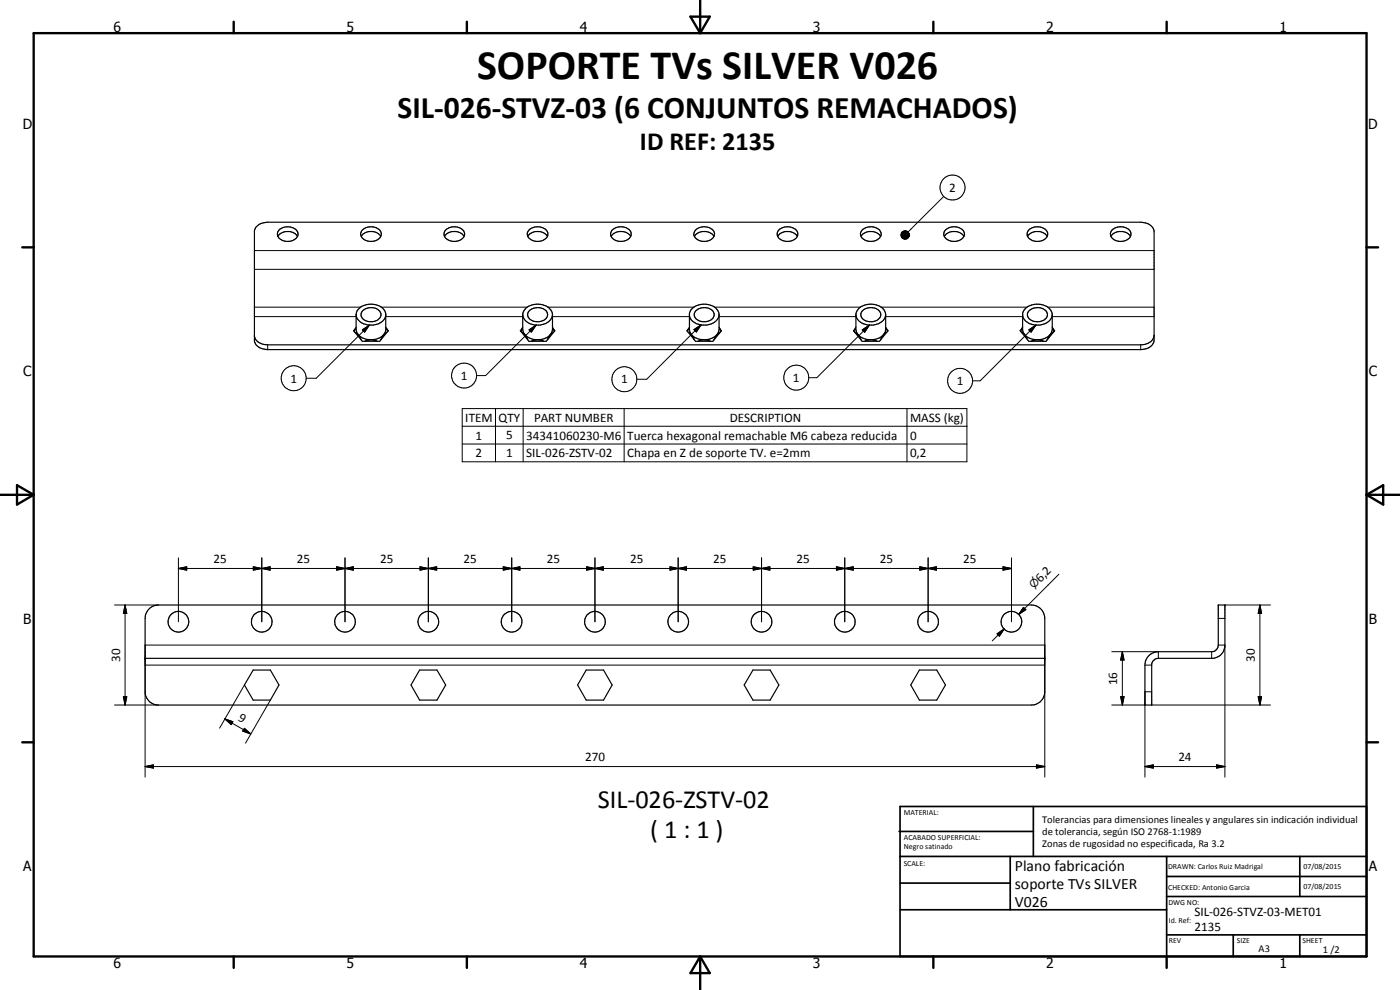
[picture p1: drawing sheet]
<svg xmlns="http://www.w3.org/2000/svg" width="420mm" height="297mm" viewBox="0 0 420 297" stroke-linecap="round" stroke-linejoin="round" font-family="sans-serif">
<g fill="none" stroke="#000" stroke-width=".35">
<path d="M76.8 68.2a4.4 4.4 0 0 1 3.5-1.5h262a3.7 3.7 0 0 1 4.1 2.8v32.5a3.6 3.6 0 0 1-4.1 2.9h-262a3.8 3.8 0 0 1-3.9-2.5v-33.2zM83.4 70.9a3.7 3.7 0 0 1 5.9 0M83.8 69a3.6 3.6 0 0 1 5.6 .8 2.59 2.59 0 0 1-3.3 2.6 2.42 2.42 0 0 1-2.7-2.8zM108.4 70.9a3.6 3.6 0 0 1 5.8 0M108.5 69.3a3.7 3.7 0 0 1 5.8 .3 2.52 2.52 0 0 1-3.2 2.8 2.37 2.37 0 0 1-2.6-3.1zM133.4 70.9a3.6 3.6 0 0 1 5.9 0M133.8 69a3.6 3.6 0 0 1 5.6 .8 2.78 2.78 0 0 1-3.7 2.6 2.18 2.18 0 0 1-2.1-3.1zM158.4 70.9a3.7 3.7 0 0 1 5.9 0M158.8 69a3.6 3.6 0 0 1 5.6 .8 2.55 2.55 0 0 1-2.8 2.6 2.89 2.89 0 0 1-3.4-2.3zM183.4 70.9a3.6 3.6 0 0 1 5.9 0M183.8 69a3.6 3.6 0 0 1 5.6 .8 2.78 2.78 0 0 1-3.7 2.6 2.16 2.16 0 0 1-2-1.1 2.16 2.16 0 0 1 .1-2.3zM208.4 70.9a3.7 3.7 0 0 1 5.9 0"/>
<path d="M208.8 69a3.6 3.6 0 0 1 5.6 .8 2.8 2.8 0 0 1-3.7 2.6 2.12 2.12 0 0 1-2.1-1.1 2.12 2.12 0 0 1 .2-2.3zM233.4 70.9a3.7 3.7 0 0 1 5.9 0M233.8 69a3.6 3.6 0 0 1 5.6 .8 2.78 2.78 0 0 1-3.7 2.6 2.18 2.18 0 0 1-2.2-3.1zM258.4 70.9a3.7 3.7 0 0 1 5.9 0M258.8 69a3.6 3.6 0 0 1 5.6 .8 2.64 2.64 0 0 1-3.3 2.6 2.42 2.42 0 0 1-2.7-2.8zM283.4 70.9a3.6 3.6 0 0 1 5.9 0M283.7 69a3.8 3.8 0 0 1 5.6 .6 2.42 2.42 0 0 1-2.8 2.8 2.7 2.7 0 0 1-3.2-2.6zM308.4 70.9a3.7 3.7 0 0 1 5.9 0M308.8 69a3.5 3.5 0 0 1 5.6 1.1 3.1 3.1 0 0 1-4.5 2.1 1.89 1.89 0 0 1-1.1-3.2zM333.4 70.9a3.7 3.7 0 0 1 5.9 0M334 68.7a3.5 3.5 0 0 1 5.4 1.1 2.78 2.78 0 0 1-3.7 2.6 2.12 2.12 0 0 1-2.1-1.2 2.12 2.12 0 0 1 .4-2.5zM106.5 99.7l1 .7"/>
<path d="M106.7 98.6l-.6 .6 2.6 3.2h5.2l2.6-3.2-.5-.6M106.9 94.4a3.8 3.8 0 0 1 4.2-3.1 4.5 4.5 0 0 1 4.7 2.7v5.1l-.6 1.3M106.9 94.4a3.7 3.7 0 0 0 3.7 3.1 4.6 4.6 0 0 0 5-2.4l.2-.3M106.9 98.2l-.6 1.2M106.9 94.4v4.4l.6 1.6M108.9 93.2a3.5 3.5 0 0 1 5.4 .9 2.75 2.75 0 0 1-3.7 2.4 2 2 0 0 1-2-1.1 2 2 0 0 1 .3-2.2zM115.8 98.2l.6 1.2M116.2 99.7l-1 .7M156.5 99.7l1 .7 .9 1.6M156.7 98.6l-.5 .6 2.5 3.2h5.2l2.6-3.2-.5-.6M156.9 94.4a4.1 4.1 0 0 1 4.7-3.1 3.9 3.9 0 0 1 4.2 3.1M156.9 94.4a3.7 3.7 0 0 0 3.7 3.1 4.9 4.9 0 0 0 4.7-1.7l.5-1.4"/>
<path d="M156.9 98.2l-.5 1.2M156.9 94.4v4.4a4.3 4.3 0 0 0 5.5 3.1l1.8-.7 1-.8M158.9 93.2a3.6 3.6 0 0 1 5.3 .7 2.2 2.2 0 0 1-2.3 2.6 2.63 2.63 0 0 1-3.5-2.5zM165.8 98.2l.5 1.2M165.8 94.4v4.4l-.6 1.6M166.1 99.7l-.9 .7M206.5 99.7l1 .7M206.7 98.6l-.5 .6 2.5 3.2h5.2l2.6-3.2-.5-.6M206.9 98.2l-.6 1.2M208.9 93.2a3.4 3.4 0 0 1 5.4 .9 2.75 2.75 0 0 1-3.7 2.4 2 2 0 0 1-2-1.1 2 2 0 0 1 .3-2.2zM215.8 94.4a4.1 4.1 0 0 0-4.7-3.1 4.2 4.2 0 0 0-4.2 2.7v5.1l.6 1.3M215.8 94.4a3.7 3.7 0 0 1-3.7 3.1 5.1 5.1 0 0 1-4.8-1.7l-.4-1"/>
<path d="M215.8 98.2l.6 1.2M215.8 94.4v4.4l-.6 1.6M216.2 99.7l-1 .7M256.5 99.7l.6 .3 .6 .7M256.7 98.6l-.6 .6 2.6 3.2h5.2l2.6-3.2-.5-.6M256.9 94.4a4.1 4.1 0 0 1 4.7-3.1 3.9 3.9 0 0 1 4.2 3.1M256.9 94.4a3.7 3.7 0 0 0 3.7 3.1 5 5 0 0 0 4.7-1.7l.5-1.4M256.9 98.2l-.6 1.2M256.9 94.4v4.4l.3 1.3 .6 .6M258.9 93.2a3.4 3.4 0 0 1 5.4 .9 2.74 2.74 0 0 1-3.7 2.4 2.01 2.01 0 0 1-2-1.1 2.01 2.01 0 0 1 .3-2.2zM265.8 98.2l.5 1.2M265.8 94.4v4.4l-.6 1.6"/>
<path d="M266.1 99.7l-1.2 1M306.5 99.7l1.1 .8 .8 1.5M306.7 98.6l-.6 .6 2.7 3.2h5.1l2.6-3.2-.5-.6M306.9 98.2l-.5 1.2M308.9 93.2a3.4 3.4 0 0 1 5.4 .9 2.61 2.61 0 0 1-3.3 2.4 2.2 2.2 0 0 1-2.5-2.8zM315.8 94.4a4.1 4.1 0 0 0-4.7-3.1 4.2 4.2 0 0 0-4.2 2.7v5.1a4 4 0 0 0 4.5 2.8 5 5 0 0 0 3.8-1.5M315.8 94.4a3.7 3.7 0 0 1-3.7 3.1 4.9 4.9 0 0 1-4.7-1.7l-.5-1M315.8 98.2l.5 1.2M315.8 94.4v4.4l-.6 1.6M316.2 99.7l-1 .7M107.5 100.4l.3 .3M107.6 100.5l.1 .2"/>
<path d="M107.7 100.7l.7 1.3M109.5 102.4l1.6-.5 2.1 .5M115.2 100.4a5.6 5.6 0 0 1-7.4 .3M115.2 100.4l-1 1.6M159.5 102.4a4 4 0 0 1 3.7 0M165.2 100.4l-1 1.6M207.5 100.4l.3 .3M207.6 100.5l.1 .2M207.7 100.7l.7 1.3M209.5 102.4a3.9 3.9 0 0 1 3.7 0M215.1 100.5l-.9 1.5M215.2 100.4a5.6 5.6 0 0 1-7.4 .3"/>
<path d="M257.7 100.7l.8 1.3M257.8 100.7a5.7 5.7 0 0 0 7.1 0M259.5 102.4l1.6-.5 2.1 .5M265 100.7l-.8 1.3M265.1 100.5l-.1 .2M309.4 102.4a4 4 0 0 1 3.8 0M315.1 100.5l-.9 1.5M346.4 100.6a3.5 3.5 0 0 1-4.1 2.9h-262a3.8 3.8 0 0 1-3.9-2.5M43.5 197.5h270.1M44.6 182.9l1.1-.9 1.8-.5h262a4 4 0 0 1 4.1 4v22.1a4 4 0 0 1-4.1 3.9h-262a4 4 0 0 1-4-3.9v-22.1l.1-.9zM344.6 196.9l1.2-.9 1.8-.5h16a2 2 0 0 0 2-2v-12h2v12.6a4.1 4.1 0 0 1-3.5 3.4h-16.5l-1 .3-.5 .4-.5 1v12.3h-2v-11.9l.3-1.5zM76 201h5.1l2.6 4.5-2.6 4.6h-5.1l-2.6-4.6z"/>
<path d="M125.9 201h5.2l2.7 4.5-2.7 4.6h-5.2l-2.6-4.6zM175.9 201h5.2l2.6 4.5-2.6 4.6h-5.2l-2.6-4.6zM226 201h5.1l2.7 4.5-2.7 4.6h-5.1l-2.7-4.6zM275.9 201h5.2l2.6 4.5-2.6 4.6h-5.2l-2.6-4.6z"/>
<circle cx="53.5" cy="186.6" r="3.1"/>
<circle cx="78.5" cy="186.5" r="3.1"/>
<circle cx="103.6" cy="186.6" r="3.1"/>
<circle cx="128.5" cy="186.6" r="3.1"/>
<circle cx="153.5" cy="186.6" r="3.1"/>
<circle cx="178.6" cy="186.5" r="3.1"/>
<circle cx="203.5" cy="186.6" r="3.1"/>
<circle cx="228.5" cy="186.6" r="3.1"/>
<circle cx="253.5" cy="186.6" r="3.1"/>
<circle cx="278.5" cy="186.6" r="3.1"/>
<circle cx="303.5" cy="186.6" r="3.1"/>
</g>
<g fill="none" stroke="#000" stroke-width=".3">
<path d="M283.2 58.9l-10.7 10.7M76.4 75.2h270M270.4 70.4l2.5 .1-2.5 .2zM270.4 70.7l2.5-.2-2.4 .4zM270.4 70.5h2.5M270.5 70.1l2.4 .4-2.5-.1zM270.5 70.9l2.4-.4-2.4 .7zM270.5 69.8l2.4 .7-2.4-.4zM270.5 71.2l2.4-.7-2.2 .9zM270.7 69.6l.2-.1 2 1zM270.7 69.6l2.2 .9-2.4-.7zM270.7 71.4l2.2-.9-2 1z"/>
<path d="M270.9 69.5l.3-.2 1.7 1.2zM270.9 71.5l2-1-1.7 1.2zM271.2 69.3h.2l1.5 1.2zM271.2 71.7l1.7-1.2-1.5 1.3zM271.4 69.3h.3l1.2 1.2zM271.4 71.8l1.5-1.3-1.2 1.3zM271.7 69.3h.3l.9 1.2zM272 69.3l.9 1.2zM272.2 69.4l.7 1.1zM272.4 69.6l.5 .9zM272.6 69.8l.3 .7zM272.7 70l.2 .5z"/>
<path d="M272.9 70.5l-.9 1.2-.3 .1zM272.9 70.5l-.9 1.2zM272.9 70.5l-.7 1.1zM272.9 70.5l-.5 1zM272.9 70.5l-.3 .7zM272.9 70.5l-.2 .5zM272.9 70.5l-.1 .3zM76.4 95h30.5M76.4 92.2h31.8M76.4 80.8h270M106.3 99.3v.1M108.7 99l2.2-1.5-1.5 2.2z"/>
<path d="M110.9 97.5l-16 16h-3M114.5 92.2h43.8M115.8 95h41.1M116.4 99.3v.1M156.4 99.3l-.1 .1M158.8 99l2.1-1.5-1.4 2.2zM160.9 97.5l-15.2 15.2h-2.7M164.4 92.2h43.8M165.8 95h41.1M166.3 99.3l.1 .1M206.3 99.3v.1M208.3 98.9l2.1-1.4-1.4 2.1z"/>
<path d="M210.4 97.5l-16.3 16.3h-3M214.4 92.2h43.9M215.8 95h41.1M216.4 99.3v.1M256.4 99.3l-.1 .1M258.8 99l2.1-1.5-1.4 2.2zM260.9 97.5l-15.8 15.8h-2.4M264.4 92.2h43.9M265.8 95h41.1M266.3 99.3l.1 .1M306.4 99.3l-.1 .1M308.8 99l2.1-1.5-1.5 2.2z"/>
<path d="M310.9 97.5l-16.7 16.8h-2.3M314.4 92.2h32M315.8 95h30.6M316.3 99.3l.1 .1M80.3 103.5v1.4M342.3 103.5v1.4M138.7 122.6h151.5v16h-151.5zM138.7 127.9h151.5M138.7 133.2h151.5M148.7 122.6v16M157 122.6v16M187.3 122.6v16"/>
<path d="M272.2 122.6v16M53.5 170.6l2.5-.5v1zM53.5 170.6h250.1M53.5 167.4v19.2M76 170.1l2.6 .5-2.6 .5zM78.6 170.6l2.5-.5v1zM78.6 167.4v19.2M101 170.1l2.5 .5-2.5 .5zM101 170.1l5 1v-1l-5 1zM103.5 170.6l2.5-.5v1zM103.5 167.4v19.2M126.1 170.1l2.5 .5-2.5 .5z"/>
<path d="M126.1 170.1l5 1v-1l-5 1zM128.6 170.6l2.5-.5v1zM128.6 167.4v19.2M151 170.1l2.6 .5-2.6 .5zM153.6 170.6l2.4-.5v1zM153.6 167.4v19.2M176.1 170.1l2.5 .5-2.5 .5zM176.1 170.1l4.9 1v-1l-4.9 1zM178.6 170.6l2.4-.5v1zM178.6 167.4v19.2M201.1 170.1l2.4 .5-2.4 .5zM203.5 170.6l2.5-.5v1z"/>
<path d="M203.5 167.4v19.2M226 170.1l2.5 .5-2.5 .5zM226 170.1l5 1v-1l-5 1zM228.5 170.6l2.5-.5v1zM228.5 167.4v19.2M251 170.1l2.5 .5-2.5 .5zM253.5 170.6l2.6-.5v1zM253.5 167.4v19.2M276 170.1l2.5 .5-2.5 .5zM276 170.1l5 1v-1l-5 1zM278.5 170.6l2.5-.5v1zM278.5 167.4v19.2"/>
<path d="M301 170.1l2.6 .5-2.6 .5zM303.6 167.4v19.2M317.8 172.3l-12.1 12.1M34.4 181.5h13.1M37.5 181.5l.5 2.6h-1zM37.5 181.5v30M43.5 199.6h270.1M299.2 190.2l2.2-1.5-1.5 2.2zM301.4 188.7l-3.6 3.6M307.2 182.2l.7 .7-2.2 1.5zM333.7 195.5h13.9v2M336.8 195.5l.5 2.5h-1z"/>
<path d="M336.8 195.5v16M343.6 199.6h2M363.6 195.5v2M365.6 193.5h2v39.7M365.6 185.5h2M367.6 181.5h13.7M378.1 181.5l.5 2.6h-1zM378.1 181.5v30M34.4 211.5h13.1M37 209h1l-.5 2.5zM67.5 215.7l2.4 .8-.5 .9zM67.5 215.7l7.8 4.5"/>
<path d="M73.4 218.5l1.9 1.7-2.5-.8zM73.4 205.5l-7.5 13M81.1 210.1l-7.4 12.9M333.7 211.5h9.9M336.3 209h1l-.5 2.5zM345.6 207.6h-2v25.6M345.6 211.5h35.7M377.6 209h1l-.5 2.5zM43.5 230l2.5-.5v1zM43.5 233.2v-39.7h270.1v39.7M43.5 230h270.1M311.1 229.5l2.5 .5-2.5 .5z"/>
<path d="M343.6 230l2.5-.5v1zM343.6 230h24M365.1 229.5l2.5 .5-2.5 .5z"/>
<circle cx="285.9" cy="56.3" r="3.8"/>
<circle cx="88.1" cy="113.5" r="3.8"/>
<circle cx="139.3" cy="112.7" r="3.7"/>
<circle cx="187.4" cy="113.8" r="3.8"/>
<circle cx="239" cy="113.3" r="3.7"/>
<circle cx="288.1" cy="114.3" r="3.8"/>
</g>
<g fill="#000">
<circle cx="43.5" cy="197.5" r=".18"/>
<circle cx="313.6" cy="197.5" r=".18"/>
</g>
<g fill="none" stroke="#000" stroke-width=".71">
<path d="M10.1 9.9h400v277.1h-400zM70.1 6.5v3.4M140.1 6.5v3.4M207.2 5h5.8l-2.9 4.9zM210.1 0v9.9M280.1 6.5v3.4M350.1 6.5v3.4M6.7 74.2h3.4M410.1 74.2h3.5M.1 148.5h10M5.1 145.6l5 2.9-5 2.9zM410.1 148.5h10"/>
<path d="M410.1 148.5l5-2.9v5.8zM6.7 222.7h3.4M410.1 222.7h3.5M70.1 287v3.4M140.1 287v3.4M210.1 287v10M210.1 287l2.9 5h-5.8zM280.1 287v3.4M350.1 287v3.4"/>
</g>
<g fill="none" stroke="#000" stroke-width=".51">
<path d="M269.8 249.5h40.3M270.1 242h140v45h-140zM270.1 257h140M303.2 257v16M310.1 242v15M350.1 257v30M390.1 257v12M270.1 265h33.1M270.1 273h80M350.1 269h60M350.1 263h60M350.1 280.5h60"/>
<path d="M370.1 280.5v6.5M390.1 280.5v6.5"/>
</g>
<g fill="#000">
<path d="M272.7 70l.2 .5zM272.6 69.8l.3 .7zM272.4 69.6l.5 .9zM272.2 69.4l.7 1.1zM272 69.3l.9 1.2zM271.7 69.3h.3l.9 1.2zM271.4 69.3h.3l1.2 1.2zM271.2 69.3h.2l1.5 1.2zM270.9 69.5l.3-.2 1.7 1.2zM270.7 69.6l.2-.1 2 1zM270.7 69.6l2.2 .9-2.4-.7zM270.5 69.8l2.4 .7-2.4-.4z"/>
<path d="M270.5 70.9l2.4-.4-2.4 .7zM270.5 71.2l2.4-.7-2.2 .9zM270.7 71.4l2.2-.9-2 1zM270.9 71.5l2-1-1.7 1.2zM271.2 71.7l1.7-1.2-1.5 1.3zM271.4 71.8l1.5-1.3-1.2 1.3zM272.9 70.5l-.9 1.2-.3 .1zM272.9 70.5l-.9 1.2zM272.9 70.5l-.7 1.1zM272.9 70.5l-.5 1zM272.9 70.5l-.3 .7zM272.9 70.5l-.2 .5z"/>
<path d="M272.9 70.5l-.1 .3zM108.7 99l2.2-1.5-1.5 2.2zM158.8 99l2.1-1.5-1.4 2.2zM208.3 98.9l2.1-1.4-1.4 2.1zM258.8 99l2.1-1.5-1.4 2.2zM308.8 99l2.1-1.5-1.5 2.2zM53.5 170.6l2.5-.5v1zM76 170.1l2.6 .5-2.6 .5zM78.6 170.6l2.5-.5v1zM101 170.1l2.5 .5-2.5 .5zM103.5 170.6l2.5-.5v1zM126.1 170.1l2.5 .5-2.5 .5z"/>
<path d="M128.6 170.6l2.5-.5v1zM151 170.1l2.6 .5-2.6 .5zM153.6 170.6l2.4-.5v1zM176.1 170.1l2.5 .5-2.5 .5zM178.6 170.6l2.4-.5v1zM201.1 170.1l2.4 .5-2.4 .5zM203.5 170.6l2.5-.5v1zM226 170.1l2.5 .5-2.5 .5zM228.5 170.6l2.5-.5v1zM251 170.1l2.5 .5-2.5 .5zM253.5 170.6l2.6-.5v1zM276 170.1l2.5 .5-2.5 .5z"/>
<path d="M278.5 170.6l2.5-.5v1zM301 170.1l2.6 .5-2.6 .5zM37.5 181.5l.5 2.6h-1zM299.2 190.2l2.2-1.5-1.5 2.2zM307.2 182.2l.7 .7-2.2 1.5zM336.8 195.5l.5 2.5h-1zM378.1 181.5l.5 2.6h-1zM37 209h1l-.5 2.5zM67.5 215.7l2.4 .8-.5 .9zM73.4 218.5l1.9 1.7-2.5-.8zM336.3 209h1l-.5 2.5zM377.6 209h1l-.5 2.5z"/>
<path d="M43.5 230l2.5-.5v1zM311.1 229.5l2.5 .5-2.5 .5zM343.6 230l2.5-.5v1zM365.1 229.5l2.5 .5-2.5 .5z"/>
</g>
<path d="M270.4 70.3h2.5" fill="none" stroke="#000" stroke-width=".38"/>
<path d="M270.4 70.7h2.5" fill="none" stroke="#000" stroke-width=".42"/>
<text font-size="12.6" x="143.2" y="23.7">SOPORTE TVs SILVER V026</text>
<text font-size="9.4" x="119.3" y="35.5">SIL-026-STVZ-03 (6 CONJUNTOS REMACHADOS)</text>
<g font-size="7.9">
<text x="192.1" y="45">ID REF: 2135</text>
<text x="179.4" y="242.4">SIL-026-ZSTV-02</text>
<text x="195.1" y="251.4">( 1 : 1 )</text>
</g>
<g font-size="4.7">
<text x="304.6" y="261.2">Plano fabricación</text>
<text x="304.6" y="266.6">soporte TVs SILVER</text>
<text x="304.6" y="272">V026</text>
</g>
<g font-size="4.2">
<text x="34" y="9.6">6</text>
<text x="104" y="9.6">5</text>
<text x="174" y="9.6">4</text>
<text x="244" y="9.6">3</text>
<text x="314" y="9.6">2</text>
<text x="384" y="9.6">1</text>
<text x="6.8" y="38.7">D</text>
<text x="410.6" y="38.7">D</text>
<text x="7" y="112.9">C</text>
<text x="410.8" y="112.9">C</text>
<text x="7" y="187.1">B</text>
<text x="410.8" y="187.1">B</text>
<text x="7" y="261.4">A</text>
<text x="410.8" y="261.4">A</text>
<text x="34" y="290.4">6</text>
<text x="104" y="290.4">5</text>
<text x="174" y="290.4">4</text>
<text x="244" y="290.4">3</text>
<text x="314" y="290.4">2</text>
<text x="384" y="290.4">1</text>
</g>
<g font-size="3.9">
<text x="284.8" y="57.6">2</text>
<text x="138.3" y="114">1</text>
<text x="87.2" y="114.8">1</text>
<text x="186.4" y="115.1">1</text>
<text x="238" y="114.6">1</text>
<text x="287.1" y="115.5">1</text>
<text x="139.6" y="126.5">ITEM</text>
<text x="142.7" y="131.9">1</text>
<text x="149.6" y="126.5">QTY</text>
<text x="151.9" y="131.8">5</text>
<text x="157.9" y="131.9">34341060230-M6</text>
<text x="160.3" y="126.5">PART NUMBER</text>
<text x="188.2" y="132">Tuerca hexagonal remachable M6 cabeza reducida</text>
<text x="219" y="126.5">DESCRIPTION</text>
<text x="273.1" y="126.7">MASS (kg)</text>
<text x="273.1" y="131.9">0</text>
<text x="142.7" y="137.2">2</text>
<text x="151.9" y="137.2">1</text>
<text x="157.9" y="137.2">SIL-026-ZSTV-02</text>
<text x="188.2" y="137.2">Chapa en Z de soporte TV. e=2mm</text>
<text x="273.1" y="137.2">0,2</text>
<text x="64.1" y="169">25</text>
<text x="89.1" y="169">25</text>
<text x="114.1" y="169">25</text>
<text x="139.1" y="169">25</text>
<text x="164.1" y="169">25</text>
<text x="189.1" y="169">25</text>
<text x="214.1" y="169">25</text>
<text x="239" y="169">25</text>
<text x="264.1" y="169">25</text>
<text x="289" y="169">25</text>
<text x="312.2" y="174.8" transform="rotate(-45 312.2 174.8)">6,2</text>
<text x="36" y="198.5" transform="rotate(-90 36 198.5)">30</text>
<text x="376.5" y="198.5" transform="rotate(-90 376.5 198.5)">30</text>
<text x="335.3" y="205.5" transform="rotate(-90 335.3 205.5)">16</text>
<text x="71.3" y="216.1" transform="rotate(30 71.3 216.1)">9</text>
<text x="175.6" y="228.4">270</text>
<text x="353.6" y="228.5">24</text>
<text x="358.5" y="275">SIL-026-STVZ-03-MET01</text>
<text x="358.5" y="279.4">2135</text>
</g>
<text font-size="3.3" x="310.2" y="176.8" transform="rotate(-45 310.2 176.8)">n</text>
<g font-size="3.1">
<text x="312.7" y="246.8">Tolerancias para dimensiones lineales y angulares sin indicación individual</text>
<text x="312.7" y="250.4">de tolerancia, según ISO 2768-1:1989</text>
<text x="312.7" y="254">Zonas de rugosidad no especificada, Ra 3.2</text>
<text x="377.7" y="285.6">A3</text>
<text x="397" y="285.9">1 /2</text>
</g>
<g font-size="2.4">
<text x="271.2" y="244.4">MATERIAL:</text>
<text x="271.3" y="252">ACABADO SUPERFICIAL:</text>
<text x="271.3" y="254.6">Negro satinado</text>
<text x="271.2" y="259.7">SCALE:</text>
<text x="350.6" y="260.8">DRAWN: Carlos Ruiz Madrigal</text>
<text x="391.2" y="260.6">07/08/2015</text>
<text x="350.6" y="267">CHECKED: Antonio Garcia</text>
<text x="391.2" y="266.7">07/08/2015</text>
<text x="350.6" y="271.4">DWG NO:</text>
<text x="350.8" y="276.9">Id. Ref:</text>
<text x="350.8" y="282.8">REV</text>
<text x="371.2" y="282.9">SIZE</text>
<text x="390.9" y="282.9">SHEET</text>
</g>
</svg>
